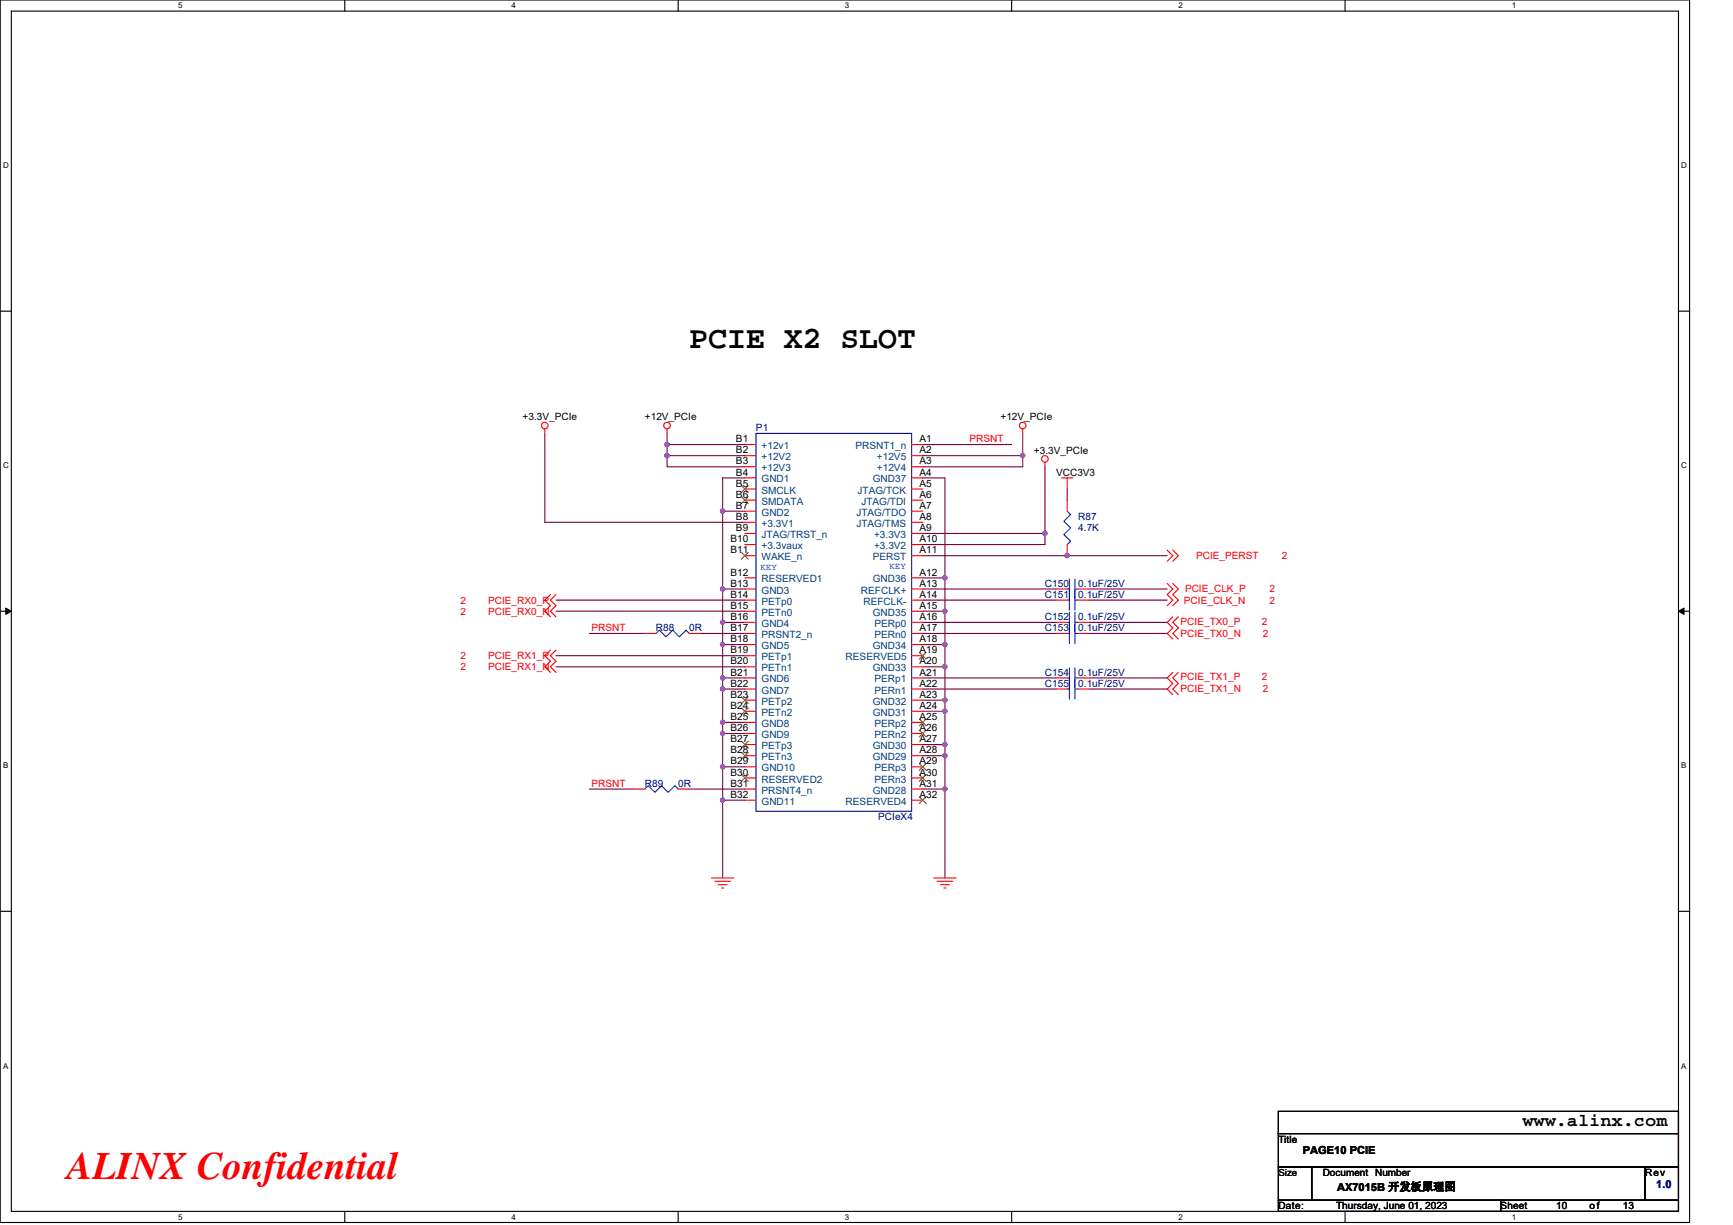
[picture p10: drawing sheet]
<svg xmlns="http://www.w3.org/2000/svg" width="297mm" height="210mm" viewBox="0 0 297 210" stroke-linecap="round" stroke-linejoin="round" font-family="sans-serif">
<path d="M0 0h289.6v209.5h-289.6zM1.9 1.9h285.8v205.7h-285.8z" fill="none" stroke="#000" stroke-width=".19"/>
<g fill="#fff">
<path d="M30.5 .2h.8v1.5h-.8z"/>
<path d="M30.5 207.8h.8v1.6h-.8z"/>
</g>
<path d="M59.1 0v1.9M59.1 207.6v1.9" fill="none" stroke="#000" stroke-width=".19"/>
<g fill="#fff">
<path d="M87.7 .2h.7v1.5h-.7z"/>
<path d="M87.7 207.8h.7v1.6h-.7z"/>
</g>
<path d="M116.2 0v1.9M116.2 207.6v1.9" fill="none" stroke="#000" stroke-width=".19"/>
<g fill="#fff">
<path d="M144.8 .2h.8v1.5h-.8z"/>
<path d="M144.8 207.8h.8v1.6h-.8z"/>
</g>
<path d="M173.4 0v1.9M173.4 207.6v1.9" fill="none" stroke="#000" stroke-width=".19"/>
<g fill="#fff">
<path d="M202 .2h.7v1.5h-.7z"/>
<path d="M202 207.8h.7v1.6h-.7z"/>
</g>
<path d="M230.5 0v1.9M230.5 207.6v1.9" fill="none" stroke="#000" stroke-width=".19"/>
<g fill="#fff">
<path d="M259.1 .2h.8v1.5h-.8z"/>
<path d="M259.1 207.8h.8v1.6h-.8z"/>
<path d="M.5 27.6h1v1.5h-1z"/>
<path d="M288.2 27.6h1v1.5h-1z"/>
<path d="M.5 79.1h1v1.5h-1z"/>
<path d="M288.2 79.1h1v1.5h-1z"/>
</g>
<path d="M0 53.3h1.9M287.7 53.3h1.9" fill="none" stroke="#000" stroke-width=".19"/>
<g fill="#fff">
<path d="M.5 130.5h.9v1.5h-.9z"/>
<path d="M288.2 130.5h.9v1.5h-.9z"/>
</g>
<path d="M0 104.8h1.9M287.7 104.8h1.9" fill="none" stroke="#000" stroke-width=".19"/>
<path d="M1 104.2l.9 .6-.9 .5zM287.7 104.8l.9-.6v1.1z" fill="#000" stroke="#000" stroke-width=".17"/>
<g fill="#fff">
<path d="M.5 181.9h.9v1.6h-.9z"/>
<path d="M288.2 181.9h.9v1.6h-.9z"/>
</g>
<path d="M0 156.2h1.9M287.7 156.2h1.9M219.1 190.5h68.6v3.8h-68.6zM219.1 194.3h68.6v5.7h-68.6zM219.1 200h5.7v5.7h-5.7zM219.1 205.7h38.1v1.9h-38.1zM224.8 200h57.2v5.7h-57.2zM257.2 205.7h30.5v1.9h-30.5zM282 200h5.7v5.7h-5.7z" fill="none" stroke="#000" stroke-width=".19"/>
<g fill="none" stroke="#800040" stroke-width=".19">
<path d="M93.4 74.3v15.2h34.3M114.3 74.3v1.9M114.3 76.2h13.4M114.3 78.1h13.4M114.3 78.1v1.9h13.4M114.3 76.2v1.9M158.2 78.1h17.1M158.2 76.2h15.2M175.3 78.1v1.9h-17.1M175.3 74.3v3.8M123.9 87.6h3.8M123.9 87.6v13.4"/>
<path d="M127.7 81.9h-3.8v5.7M158.2 99.1h3.8M158.2 95.2h41.9M158.2 91.4h20.9M158.2 81.9h3.8v17.2M162 99.1v5.7M179.1 91.4v1.9h-20.9M179.1 80v11.4M182.9 83.8v1.9M95.3 112.4h32.4M95.3 114.3h32.4M95.3 102.9h32.4"/>
<path d="M95.3 104.8h32.4M101 108.6h9.5M120.1 108.6h7.6M123.9 101h3.8M123.9 101v5.7M123.9 106.7h3.8M123.9 110.5h3.8M123.9 116.2h3.8M123.9 118.1h3.8M123.9 106.7v3.8M123.9 110.5v5.7M123.9 116.2v1.9"/>
<path d="M123.9 118.1v5.7M158.2 102.9h22.8M158.2 101h22.8M158.2 104.8h3.8M158.2 110.5h3.8M158.2 114.3h3.8M158.2 108.6h22.8M158.2 106.7h22.8M158.2 118.1h22.8M158.2 116.2h22.8M162 104.8v5.7M162 110.5v3.8"/>
<path d="M162 114.3v5.7M186.7 101h13.4M186.7 102.9h13.4M186.7 108.6h13.4M186.7 106.7h13.4M186.7 116.2h13.4M186.7 118.1h13.4M101 135.3h7.6M118.1 135.3h9.6M123.9 125.7h3.8M123.9 123.8v1.9M123.9 125.7v5.7"/>
<path d="M123.9 123.8h3.8M123.9 131.4h3.8M123.9 137.2h3.8M123.9 131.4v5.8M123.9 137.2v13.3M158.2 120h3.8M158.2 121.9h3.8M158.2 127.6h3.8M158.2 129.5h3.8M158.2 135.3h3.8M162 120v1.9M162 121.9v5.7"/>
<path d="M162 127.6v1.9M162 129.5v5.8M162 135.3v15.2"/>
</g>
<g fill="#f0f" stroke="#f0f" stroke-width=".19">
<circle cx="175.3" cy="78.1" r=".38"/>
<circle cx="114.3" cy="76.2" r=".38"/>
<circle cx="161.9" cy="110.5" r=".38"/>
<circle cx="161.9" cy="104.8" r=".38"/>
<circle cx="161.9" cy="120" r=".38"/>
<circle cx="161.9" cy="114.3" r=".38"/>
<circle cx="161.9" cy="121.9" r=".38"/>
<circle cx="161.9" cy="127.6" r=".38"/>
<circle cx="161.9" cy="135.2" r=".38"/>
<circle cx="161.9" cy="129.5" r=".38"/>
<circle cx="114.3" cy="78.1" r=".38"/>
<circle cx="161.9" cy="99" r=".38"/>
<circle cx="123.8" cy="87.6" r=".38"/>
<circle cx="123.8" cy="106.7" r=".38"/>
<circle cx="123.8" cy="101" r=".38"/>
<circle cx="123.8" cy="116.2" r=".38"/>
<circle cx="123.8" cy="110.5" r=".38"/>
<circle cx="123.8" cy="118.1" r=".38"/>
<circle cx="123.8" cy="123.8" r=".38"/>
<circle cx="123.8" cy="125.7" r=".38"/>
<circle cx="123.8" cy="137.1" r=".38"/>
<circle cx="123.8" cy="131.4" r=".38"/>
<circle cx="179.1" cy="91.4" r=".38"/>
<circle cx="182.9" cy="95.2" r=".38"/>
</g>
<g fill="none" stroke="#f00" stroke-width=".19">
<path d="M93.4 73.5v.8M114.3 73.5v.8M127.7 76.2h1.9M127.7 78.1h1.9M156.2 76.2h2M156.2 78.1h2M175.3 73.5v.8M179.1 79.2v.8M127.7 80h1.9M127.7 81.9h1.9M127.7 83.8h1.9M127.7 85.7h1.9"/>
<path d="M127.7 87.6h1.9M127.7 89.5h1.9M127.7 91.4h1.9M127.7 93.3h1.9M127.7 95.2h1.9M127.7 99.1h1.9M156.2 80h2M156.2 81.9h2M156.2 83.8h2M156.2 85.7h2M156.2 87.6h2M156.2 89.5h2"/>
<path d="M156.2 91.4h2M156.2 93.3h2M156.2 95.2h2M156.2 99.1h2M182 81.9h1.9M182.9 81.9v1.9M182.9 85.7v1.9M182.9 93.3v2M200.1 94.3l.9 .9-.9 1M201 94.3l1 .9-1 1M94.3 101.9l-.9 1 .9 .9-.9 1 .9 .9M94.3 111.4l-.9 1 .9 .9-.9 1 .9 1"/>
<path d="M95.3 101.9l-1 1 1 .9-1 1 1 .9M95.3 111.4l-1 1 1 .9-1 1 1 1M110.5 108.6h1.9M118.1 108.6h2M127.7 101h1.9M127.7 102.9h1.9M127.7 104.8h1.9M127.7 106.7h1.9M127.7 108.6h1.9M127.7 110.5h1.9M127.7 112.4h1.9M127.7 114.3h1.9"/>
<path d="M127.7 116.2h1.9M127.7 118.1h1.9M156.2 101h2M156.2 102.9h2M156.2 104.8h2M156.2 106.7h2M156.2 108.6h2M156.2 110.5h2M156.2 112.4h2M156.2 114.3h2M156.2 116.2h2M156.2 118.1h2"/>
<path d="M181 116.2h1.9M181 101h1.9M181 106.7h1.9M181 102.9h1.9M181 108.6h1.9M181 118.1h1.9M184.8 116.2h1.9M184.8 101h1.9M184.8 106.7h1.9M184.8 102.9h1.9M184.8 108.6h1.9M184.8 118.1h1.9"/>
<path d="M200.1 100l.9 1-.9 .9 .9 1-.9 .9M201 105.7l-.9 1 .9 .9-.9 1 .9 .9M201 115.3l-.9 .9 .9 1-.9 .9 .9 1M201 100l1 1-1 .9 1 1-1 .9M202 105.7l-1 1 1 .9-1 1 1 .9M202 115.3l-1 .9 1 1-1 .9 1 1M108.6 135.3h1.9M116.2 135.3h1.9M127.7 120h1.9M127.7 121.9h1.9M127.7 123.8h1.9M127.7 125.7h1.9"/>
<path d="M127.7 127.6h1.9M127.7 129.5h1.9M127.7 131.4h1.9M127.7 133.3h1.9M127.7 135.3h1.9M127.7 137.2h1.9M156.2 120h2M156.2 121.9h2M156.2 123.8h2M156.2 125.7h2M156.2 127.6h2M156.2 129.5h2"/>
<path d="M156.2 131.4h2M156.2 133.3h2M156.2 135.3h2M156.2 137.2h2M122 150.5h3.8M122.5 151.1h2.7M123.1 151.6h1.5M123.7 152.2h.4M160.1 150.5h3.8M160.6 151.1h2.7M161.2 151.6h1.5M161.8 152.2h.4"/>
<circle cx="93.4" cy="72.9" r=".57"/>
<circle cx="114.3" cy="72.9" r=".57"/>
<circle cx="175.3" cy="72.9" r=".57"/>
<circle cx="179.1" cy="78.7" r=".57"/>
</g>
<g fill="none" stroke="#00f" stroke-width=".19">
<path d="M129.6 74.3h26.6v64.8h-26.6zM182.9 87.6l.6 .6-1.2 1.1 1.2 1.2-1.2 1.1 1.2 1.2-.6 .5M183.3 99.3v3.4M184.3 99.3v3.4M112.4 108.6l.6-.6 1.1 1.2 1.2-1.2 1.1 1.2 1.2-1.2 .5 .6M182.9 116.2h.4M182.9 101h.4M182.9 106.7h.4M182.9 102.9h.4M182.9 108.6h.4M182.9 118.1h.4M183.3 114.5v3.4"/>
<path d="M183.3 105v3.4M183.3 101.2v3.4M183.3 106.9v3.4M183.3 116.4v3.4M184.3 116.2h.5M184.3 101h.5M184.3 106.7h.5M184.3 102.9h.5M184.3 108.6h.5M184.3 118.1h.5M184.3 114.5v3.4M184.3 105v3.4"/>
<path d="M184.3 101.2v3.4M184.3 106.9v3.4M184.3 116.4v3.4M110.5 135.3l.6-.6 1.1 1.1 1.2-1.1 1.1 1.1 1.2-1.1 .5 .6"/>
</g>
<g fill="none" stroke="#804000" stroke-width=".17">
<path d="M127.1 83.2l1.2 1.2M127.1 85.2l1.2 1.1M127.1 94.7l1.2 1.1M128.2 83.2l-1.1 1.2M128.2 85.2l-1.1 1.1M128.2 94.7l-1.1 1.1M127.1 119.4l1.2 1.2M128.2 119.4l-1.1 1.2M157.6 111.8l1.1 1.2M158.7 111.8l-1.1 1.2M127.1 121.3l1.2 1.2M127.1 127.1l1.2 1.1"/>
<path d="M127.1 129l1.2 1.1M127.1 132.8l1.2 1.1M128.2 121.3l-1.1 1.2M128.2 127.1l-1.1 1.1M128.2 129l-1.1 1.1M128.2 132.8l-1.1 1.1M157.6 123.3l1.1 1.1M157.6 125.2l1.1 1.1M157.6 130.9l1.1 1.1M157.6 132.8l1.1 1.1M157.6 136.6l1.1 1.2M158.7 123.3l-1.1 1.1"/>
<path d="M158.7 125.2l-1.1 1.1M158.7 130.9l-1.1 1.1M158.7 132.8l-1.1 1.1M158.7 136.6l-1.1 1.2"/>
</g>
<text font-size="6.7" fill="#f00" x="11.5" y="202.2">ALINX Confidential</text>
<text font-size="5.4" x="118.1" y="59.7">PCIE X2 SLOT</text>
<text font-size="3" x="261" y="193.1">www.alinx.com</text>
<g font-size="1.9">
<text x="223.3" y="197.8">PAGE10 PCIE</text>
<text x="229.2" y="204.1">AX7015B 开发板原理图</text>
</g>
<text font-size="1.9" fill="#00f" x="283.9" y="203.7">1.0</text>
<g font-size="1.7">
<text x="89.6" y="72">+3.3V_PCIe</text>
<text x="110.5" y="72">+12V_PCIe</text>
<text x="126.1" y="75.8">B1</text>
<text x="126.1" y="77.7">B2</text>
<text x="157.6" y="77.7">A2</text>
<text x="157.6" y="75.8">A1</text>
<text x="171.5" y="72">+12V_PCIe</text>
<text x="177.2" y="77.7">+3.3V_PCIe</text>
<text x="126.1" y="79.6">B3</text>
<text x="126.1" y="81.5">B4</text>
<text x="126.1" y="83.4">B5</text>
<text x="157.6" y="81.5">A4</text>
<text x="157.6" y="79.6">A3</text>
<text x="157.6" y="83.4">A5</text>
<text x="181" y="81.6">VCC3V3</text>
<text x="126.1" y="85.3">B6</text>
<text x="126.1" y="87.2">B7</text>
<text x="126.1" y="89.1">B8</text>
<text x="157.6" y="87.2">A7</text>
<text x="157.6" y="89.1">A8</text>
<text x="157.6" y="85.3">A6</text>
<text x="125.2" y="92.9">B10</text>
<text x="125.2" y="94.8">B11</text>
<text x="126.1" y="91">B9</text>
<text x="157.6" y="91">A9</text>
<text x="157.6" y="92.9">A10</text>
<text x="157.6" y="94.8">A11</text>
<text x="125.2" y="98.7">B12</text>
<text x="125.2" y="100.6">B13</text>
<text x="157.6" y="98.7">A12</text>
<text x="157.6" y="100.6">A13</text>
<text x="125.2" y="102.5">B14</text>
<text x="125.2" y="104.4">B15</text>
<text x="125.2" y="106.3">B16</text>
<text x="157.6" y="104.4">A15</text>
<text x="157.6" y="106.3">A16</text>
<text x="157.6" y="102.5">A14</text>
<text x="125.2" y="108.2">B17</text>
<text x="125.2" y="110.1">B18</text>
<text x="125.2" y="112">B19</text>
<text x="125.2" y="113.9">B20</text>
<text x="157.6" y="108.2">A17</text>
<text x="157.6" y="110.1">A18</text>
<text x="157.6" y="113.9">A20</text>
<text x="157.6" y="112">A19</text>
<text x="125.2" y="115.8">B21</text>
<text x="125.2" y="117.7">B22</text>
<text x="125.2" y="119.6">B23</text>
<text x="157.6" y="115.8">A21</text>
<text x="157.6" y="117.7">A22</text>
<text x="157.6" y="119.6">A23</text>
<text x="125.2" y="121.5">B24</text>
<text x="125.2" y="123.4">B25</text>
<text x="125.2" y="125.3">B26</text>
<text x="157.6" y="121.5">A24</text>
<text x="157.6" y="123.4">A25</text>
<text x="157.6" y="125.3">A26</text>
<text x="125.2" y="127.2">B27</text>
<text x="125.2" y="129.1">B28</text>
<text x="125.2" y="131">B29</text>
<text x="157.6" y="127.2">A27</text>
<text x="157.6" y="129.1">A28</text>
<text x="157.6" y="131">A29</text>
<text x="125.2" y="132.9">B30</text>
<text x="125.2" y="134.9">B31</text>
<text x="125.2" y="136.8">B32</text>
<text x="157.6" y="132.9">A30</text>
<text x="157.6" y="134.9">A31</text>
<text x="157.6" y="136.8">A32</text>
<text x="219.1" y="195.9">Title</text>
<text x="219.1" y="201.5">Size</text>
<text x="226.7" y="201.6">Document Number</text>
<text x="282" y="201.6">Rev</text>
<text x="219.1" y="207.3">Date:</text>
<text x="229" y="207.3">Thursday, June 01, 2023</text>
<text x="257.2" y="207.3">Sheet</text>
<text x="266.7" y="207.3">10</text>
<text x="272.5" y="207.3">of</text>
<text x="278.2" y="207.3">13</text>
</g>
<g font-size="1.7" fill="#000080">
<text x="129.6" y="73.9">P1</text>
<text x="184.8" y="89.2">R87</text>
<text x="184.8" y="91.1">4.7K</text>
<text x="179.1" y="100.6">C150</text>
<text x="184.8" y="100.6">0.1uF/25V</text>
<text x="179.1" y="106.3">C152</text>
<text x="179.1" y="102.5">C151</text>
<text x="184.8" y="106.3">0.1uF/25V</text>
<text x="184.8" y="102.5">0.1uF/25V</text>
<text x="112.4" y="108.2">R88</text>
<text x="118.1" y="108.2">0R</text>
<text x="179.1" y="108.2">C153</text>
<text x="184.8" y="108.2">0.1uF/25V</text>
<text x="179.1" y="115.8">C154</text>
<text x="179.1" y="117.8">C155</text>
<text x="184.8" y="115.8">0.1uF/25V</text>
<text x="184.8" y="117.8">0.1uF/25V</text>
<text x="110.5" y="134.9">R89</text>
<text x="116.2" y="134.9">0R</text>
<text x="150.5" y="140.6">PCIeX4</text>
</g>
<g font-size="1.7" fill="#004080">
<text x="130.5" y="77">+12v1</text>
<text x="146.6" y="77">PRSNT1_n</text>
<text x="130.5" y="78.9">+12V2</text>
<text x="130.5" y="80.8">+12V3</text>
<text x="130.5" y="82.7">GND1</text>
<text x="149.6" y="82.7">GND37</text>
<text x="150.3" y="78.9">+12V5</text>
<text x="150.3" y="80.8">+12V4</text>
<text x="130.5" y="84.6">SMCLK</text>
<text x="130.5" y="86.5">SMDATA</text>
<text x="130.5" y="88.4">GND2</text>
<text x="146.8" y="88.4">JTAG/TDO</text>
<text x="147" y="84.6">JTAG/TCK</text>
<text x="147.6" y="86.5">JTAG/TDI</text>
<text x="130.5" y="90.3">+3.3V1</text>
<text x="130.5" y="92.2">JTAG/TRST_n</text>
<text x="130.5" y="94.1">+3.3vaux</text>
<text x="146.8" y="90.3">JTAG/TMS</text>
<text x="149.8" y="92.2">+3.3V3</text>
<text x="149.8" y="94.1">+3.3V2</text>
<text x="130.5" y="96">WAKE_n</text>
<text x="130.5" y="99.8">RESERVED1</text>
<text x="130.5" y="101.7">GND3</text>
<text x="147.6" y="101.7">REFCLK+</text>
<text x="149.6" y="96">PERST</text>
<text x="149.6" y="99.8">GND36</text>
<text x="130.5" y="103.7">PETp0</text>
<text x="130.5" y="105.6">PETn0</text>
<text x="130.5" y="107.5">GND4</text>
<text x="148" y="103.7">REFCLK-</text>
<text x="149.6" y="105.6">GND35</text>
<text x="149.9" y="107.5">PERp0</text>
<text x="130.5" y="109.4">PRSNT2_n</text>
<text x="130.5" y="111.3">GND5</text>
<text x="130.5" y="113.2">PETp1</text>
<text x="144.9" y="113.2">RESERVED5</text>
<text x="149.6" y="111.3">GND34</text>
<text x="149.9" y="109.4">PERn0</text>
<text x="130.5" y="115.1">PETn1</text>
<text x="130.5" y="117">GND6</text>
<text x="130.5" y="118.9">GND7</text>
<text x="149.6" y="115.1">GND33</text>
<text x="149.9" y="117">PERp1</text>
<text x="149.9" y="118.9">PERn1</text>
<text x="130.5" y="120.8">PETp2</text>
<text x="130.5" y="122.7">PETn2</text>
<text x="130.5" y="124.6">GND8</text>
<text x="149.6" y="120.8">GND32</text>
<text x="149.6" y="122.7">GND31</text>
<text x="149.9" y="124.6">PERp2</text>
<text x="130.5" y="126.5">GND9</text>
<text x="130.5" y="128.4">PETp3</text>
<text x="130.5" y="130.3">PETn3</text>
<text x="149.6" y="128.4">GND30</text>
<text x="149.6" y="130.3">GND29</text>
<text x="149.9" y="126.5">PERn2</text>
<text x="130.5" y="132.2">GND10</text>
<text x="130.5" y="134.1">RESERVED2</text>
<text x="130.5" y="136">PRSNT4_n</text>
<text x="130.5" y="137.9">GND11</text>
<text x="144.9" y="137.9">RESERVED4</text>
<text x="149.6" y="136">GND28</text>
<text x="149.9" y="132.2">PERp3</text>
<text x="149.9" y="134.1">PERn3</text>
</g>
<g font-size="1.7" fill="#f00">
<text x="166.2" y="75.8">PRSNT</text>
<text x="205" y="95.8">PCIE_PERST</text>
<text x="219.7" y="95.8">2</text>
<text x="203.1" y="101.6">PCIE_CLK_P</text>
<text x="217.6" y="101.6">2</text>
<text x="78.9" y="103.5">2</text>
<text x="78.9" y="105.4">2</text>
<text x="83.7" y="103.5">PCIE_RX0_P</text>
<text x="83.7" y="105.4">PCIE_RX0_N</text>
<text x="202.3" y="107.1">PCIE_TX0_P</text>
<text x="202.9" y="103.5">PCIE_CLK_N</text>
<text x="216.3" y="107.1">2</text>
<text x="217.6" y="103.5">2</text>
<text x="78.9" y="113">2</text>
<text x="83.7" y="113">PCIE_RX1_P</text>
<text x="101.4" y="108.2">PRSNT</text>
<text x="202.3" y="109.2">PCIE_TX0_N</text>
<text x="216.4" y="109.2">2</text>
<text x="78.9" y="114.9">2</text>
<text x="83.7" y="114.9">PCIE_RX1_N</text>
<text x="202.3" y="116.6">PCIE_TX1_P</text>
<text x="202.3" y="118.7">PCIE_TX1_N</text>
<text x="216.3" y="116.6">2</text>
<text x="216.4" y="118.7">2</text>
<text x="101.4" y="134.9">PRSNT</text>
</g>
<g font-size="1.6" fill="#00f">
<text x="130.3" y="97.6">KEY</text>
<text x="152.4" y="97.5">KEY</text>
</g>
<g font-size="1.4">
<text x="30.5" y="1.4">5</text>
<text x="87.7" y="1.4">4</text>
<text x="144.8" y="1.4">3</text>
<text x="202" y="1.4">2</text>
<text x="259.1" y="1.4">1</text>
<text x=".5" y="28.9">D</text>
<text x="288.2" y="28.9">D</text>
<text x=".5" y="80.3">C</text>
<text x="288.2" y="80.3">C</text>
<text x=".5" y="131.7">B</text>
<text x="288.2" y="131.7">B</text>
<text x=".5" y="183.2">A</text>
<text x="288.2" y="183.2">A</text>
<text x="30.5" y="209.1">5</text>
<text x="87.7" y="209.1">4</text>
<text x="144.8" y="209.1">3</text>
<text x="202" y="209.1">2</text>
<text x="259.1" y="209.1">1</text>
</g>
</svg>
